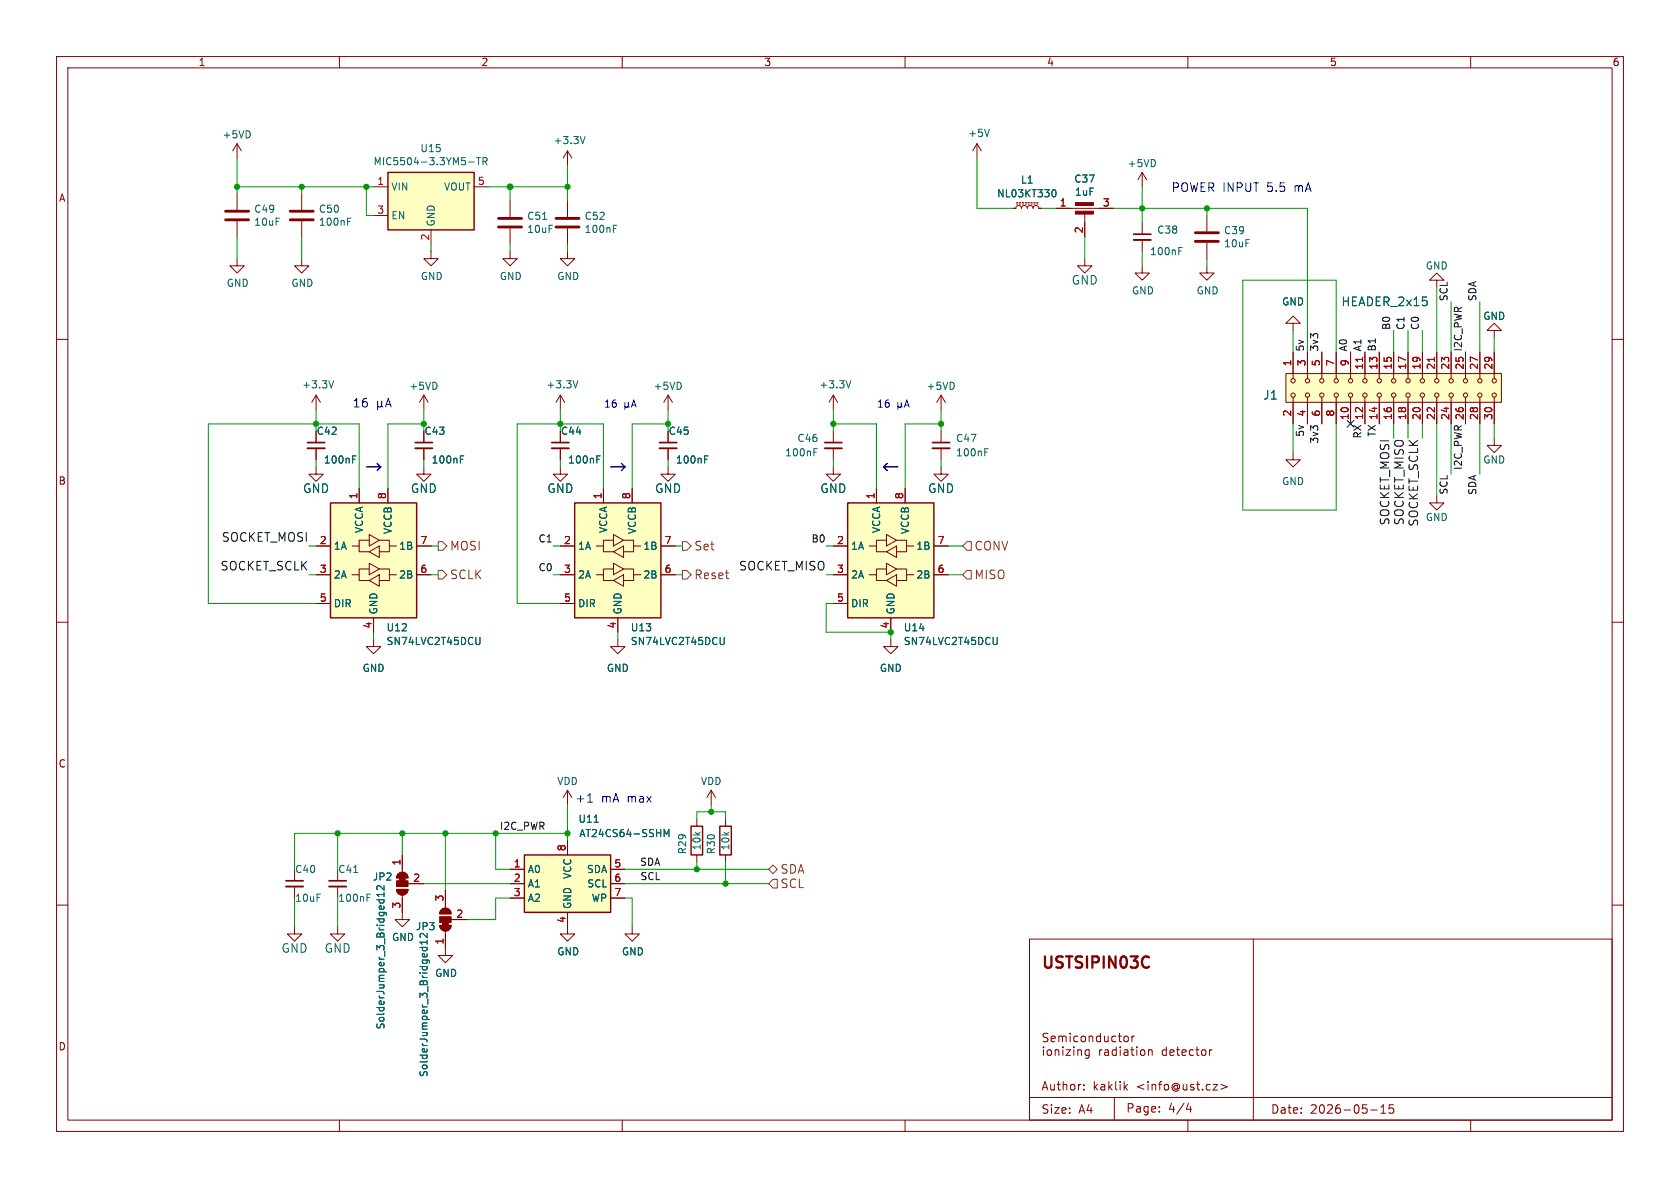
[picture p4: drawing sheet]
<svg xmlns="http://www.w3.org/2000/svg" width="297mm" height="210mm" viewBox="0 0 297 210" stroke-linecap="round" stroke-linejoin="round" font-family="sans-serif">
<g fill="none" stroke="#840000" stroke-width=".18">
<path d="M10 10h277v190h-277zM12 12h273v186h-273zM60 10v2M110 10v2M160 10v2M210 10v2M260 10v2M41.9 25.4l-.8 1.3M41.9 25.4l.8 1.3M41.9 25.4v2.5M53.3 34.3v2.8M53.3 39.1v2.8"/>
<path d="M90.2 35.6v2.8M100.3 26.7v2.5M100.3 35.6v2.8M100.3 26.7l-.7 1.2M100.3 26.7l.8 1.2M41.9 45.7v1.3h1.3l-1.3 1.3-1.3-1.3h1.3M53.3 45.7v1.3h1.3l-1.3 1.3-1.2-1.3h1.2M90.2 44.5v1.2h1.2l-1.2 1.3-1.3-1.3h1.3M90.2 40.4v2.8M100.3 44.5v1.2h1.3l-1.3 1.3-1.2-1.3h1.2M100.3 40.4v2.8M10 60h2"/>
<path d="M99.1 69.9l-.8 1.2M99.1 69.9l.7 1.2M99.1 69.9v2.5M99.1 76.2v2M99.1 79.2v2.1M118.1 69.9l-.8 1.2M118.1 69.9l.8 1.2M118.1 69.9v2.5M264.2 77.5v1.2h1.2l-1.2 1.3-1.3-1.3h1.3M285 60h2M99.1 82.6v1.2h1.2l-1.2 1.3-1.3-1.3h1.3M118.1 82.6v1.2h1.3l-1.3 1.3-1.3-1.3h1.3"/>
<path d="M147.3 82.6v1.2h1.3l-1.3 1.3-1.3-1.3h1.3M10 110h2M157.5 113v1.3h1.2l-1.2 1.3-1.3-1.3h1.3M285 110h2M125.7 139.7l-.7 1.3M125.7 139.7l.8 1.3M125.7 139.7v2.5M59.7 153.7v2M59.7 156.7v2.1M123.2 144.8v1.3M123.2 151.1v1.3M128.3 144.8v1.3"/>
<path d="M128.3 151.1v1.3M10 160h2M182 166h103v32h-103zM221.6 166v32M285 160h2M60 198v2M110 198v2M160 198v2M182 194h103M184.5 185.1v.1M184.5 185.6v1M185.3 182.7h-.6l-.2 .1v.4l.6 .3 .2 .4-.3 .3-.6-.1"/>
<path d="M185.3 185.6h.3l.3 .3v.4l-.3 .3-.3-.1-.2-.2v-.4zM185.8 183.7l.7-.2v-.3h-.5l-.2 .2 .1 .7h.6M186.5 185.6v1M186.5 185.7l.3-.1h.3l.1 1M187.2 183.3l.4-.1 .2 .2M187.2 183.2v1M187.8 183.4l.2-.2h.4l.1 1M187.8 183.4v.8M187.9 185.1v.1M187.9 185.6v1M188.5 185.6h.8l-.8 1h.8M189.2 182.7v.1"/>
<path d="M189.2 183.2v1M189.8 185.1v.1M189.8 185.6v1M190.5 185.7l.3-.1h.3l.1 1M190.5 185.6v1M190.5 183.2h-.4l-.3 .2v.5l.2 .2h.5M191.2 183.3l.2-.1 .4 .1 .1 .6-.1 .2-.4 .1-.2-.2zM191.6 192.6v.1M191.6 191.8v.1M192.5 185.6v1.2l-.2 .3-.4-.1M192.5 183.3l.3-.1h.3l.1 1M192.5 183.2v1"/>
<path d="M192.5 185.6h-.4l-.3 .3v.4l.2 .2h.5M194.4 185.6v1M194.5 183.2h-.4l-.3 .2v.5l.2 .2h.5M194.5 182.7v1.5M194.8 185.6h-.3l-.1 .3M195.3 183.2v.9l.4 .1 .2-.2M195.3 185.6h.6l.1 1M195.9 183.2v1M196 185.9l-.5 .1a.29 .29 0 0 0-.2 .3 .29 .29 0 0 0 .2 .3l.5-.1M197 194v4M197.3 183.2h-.5l-.3 .2v.5l.2 .2h.6M197.3 185.6h-.4l-.3 .3v.4l.2 .2h.5"/>
<path d="M197.3 185.1v1.5M197.7 183.2h.6M197.9 182.7v1.2l.4 .3M198 185.1v.1M198 185.6v1M198.8 185.6h.5l.1 1M198.8 183.2h.4l.3 .2v.5l-.3 .3-.4-.1-.1-.2v-.5zM198.9 192.1l.4 .6M199.3 191.7l-.6 .6M199.4 185.9l-.5 .1a.29 .29 0 0 0-.2 .3 .29 .29 0 0 0 .2 .3l.5-.1M199.9 185.6h.6M200.1 183.2v1"/>
<path d="M200.1 185.1v1.3l.4 .2M200.5 183.2h-.2l-.2 .2M201 185.1v.1M201 185.6v1M201.8 185.6h.3l.3 .3v.4l-.3 .3-.3-.1-.2-.2v-.4zM203 185.7l.3-.1h.3l.1 1M203 185.6v1M205 196.5v.1M205 195.7v.1M206.2 185.6h-.4l-.3 .3v.4l.1 .2h.6M206.2 185.1v1.5M206.8 186.1l.7-.2v-.3h-.5l-.2 .2 .1 .7h.6"/>
<path d="M208 185.6h.5M208.2 185.1v1.3l.3 .2M209 186.1l.7-.2-.1-.3h-.4l-.2 .2v.7h.6M210 198v2M210.1 195l-.4 1.1h1M210.5 195.6v1M211 185.6h-.5l-.2 .3v.4l.1 .2h.6M211.6 186.4l.4 .2M212.4 186.3l.3 .3 .3-.1 .2-.2M213.8 185.6v1M214.5 191.7h.7l-.7 1h.7M215.8 191.7l1.2 .4-1.2 .5"/>
<path d="M242.3 196.2h1.2M244.1 196.8h.9M244.1 195.7l.4-.4v1.5M246.3 195.3h-.7l-.1 .7 .3-.1h.5l.1 .3-.1 .5-.2 .1-.6-.1M260 198v2"/>
</g>
<path d="M202.7 169.1l.4 .2M203.1 170.9l-.4 .2" fill="none" stroke="#840000" stroke-width=".4"/>
<path d="M51.3 37.3h4.1M51.3 38.9h4.1M88.1 38.6h4.1M98.3 38.6h4.1M88.1 40.1h4.1M98.3 40.1h4.1" fill="none" stroke="#840000" stroke-width=".51"/>
<path d="M61.5 39.2h.4M61.5 38.6h.6M95.9 38.8h.7M103.4 24.1l-.4 1.3M108.4 39.8h.6M108.4 40.4h.5M102.2 67.3l-.5 1.3M105.5 81.2h.4M105.5 80.6h.6M62.5 154.2h.7M64.9 158.7h.4M64.9 158.1h.6" fill="none" stroke="#006464" stroke-width=".18"/>
<path d="M122.2 146.1h2v5h-2zM127.3 146.1h2v5h-2z" fill="none" stroke="#840000" stroke-width=".25"/>
<path d="M97.5 78.2h3.1M58.2 155.7h3" fill="none" stroke="#840000" stroke-width=".3"/>
<path d="M97.5 79.2h3.1M58.2 156.7h3" fill="none" stroke="#840000" stroke-width=".33"/>
<path d="M68.6 30.5h15.2v10.1h-15.2z" fill="#ffffc2"/>
<path d="M68.6 30.5h15.2v10.1h-15.2z" fill="none" stroke="#840000" stroke-width=".25"/>
<g fill="none" stroke="#840000" stroke-width=".18">
<path d="M66 33h2.6M66 38.1h2.6M83.8 33h2.6M172.7 25.4l-.7 1.3M172.7 25.4l.8 1.3M172.7 25.4v2.5M179.1 36.8h.5l.1-.3 .4-.2 .3 .2 .2 .3 .1-.3 .4-.2 .4 .2 .1 .3 .2-.3 .3-.2 .4 .2 .1 .3 .2-.3 .3-.2 .4 .2 .1 .3h.5M179.7 36.1h.3M179.7 35.8h.3M180.2 36.1h.3M180.2 35.8h.3M180.7 36.1h.3"/>
<path d="M180.7 35.8h.3M181.2 36.1h.3M181.2 35.8h.3M181.7 36.1h.3M181.7 35.8h.3M182.2 36.1h.3M182.2 35.8h.3M182.8 36.1h.2M182.8 35.8h.2M183.3 36.1h.2M183.3 35.8h.2M213.4 38.1v2.8"/>
<path d="M76.2 44.5v1.2h1.3l-1.3 1.3-1.3-1.3h1.3M76.2 40.6v2.6M213.4 47v1.3h1.2l-1.2 1.2-1.3-1.2h1.3M213.4 42.9v2.8M228.6 57.2h1.3l-1.3-1.3-1.3 1.3h1.3v1.2M166.4 82.6v1.2h1.2l-1.2 1.3-1.3-1.3h1.3M228.6 80v1.3h1.3l-1.3 1.3-1.3-1.3h1.3"/>
</g>
<path d="M82.9 28.6h.9M84.2 27.9h.8M84.6 27.9v1.2M85.4 28.5h.6l.1-.2v-.3l-.7-.1v1.2M85.7 28.5l.4 .6M174.9 22.9l-.4 1.2M186.1 33.6l.2-.1a.68 .68 0 0 1 .4 .7 .68 .68 0 0 1-.4 .6l-.2-.1" fill="none" stroke="#006464" stroke-width=".18"/>
<path d="M211.3 41.1h4.1M211.3 42.7h4.1" fill="none" stroke="#840000" stroke-width=".51"/>
<path d="M101.6 88.9h15.2v20.3h-15.2z" fill="#ffffc2"/>
<path d="M101.6 88.9h15.2v20.3h-15.2z" fill="none" stroke="#840000" stroke-width=".25"/>
<g fill="none" stroke="#840000" stroke-width=".18">
<path d="M201.9 30.5l-.7 1.3M201.9 30.5l.8 1.3M201.9 30.5v2.5M118.1 76.2v2M118.1 79.2v2.1M147.3 76.2v2M147.3 79.2v2.1M99.1 96.5h2.5M105.4 96.5h1.3v1h1.8M106.7 86.4v2.5M108.5 95.5h-1.8v1M108.5 94.5l1.7 1-1.7 1z"/>
<path d="M108.5 99.6l1.7 1-1.7 1zM108.5 97.5l1.7-1v2.1zM110.2 95.5h1.8v1h1.3M111.8 86.4v2.5M112 96.5v1h-1.8M116.8 96.5h2.6M99.1 101.6h2.5M99.1 106.7h2.5M105.4 101.6h1.3v1h1.8M108.5 100.6h-1.8v1M108.5 102.6l1.7-1v2zM109.2 109.2v2.6"/>
<path d="M110.2 100.6h1.8v1h1.3M112 101.6v1h-1.8M116.8 101.6h2.6"/>
</g>
<path d="M143.9 79.9h.4M143.9 79.3h.6M124.6 81.2h.4M124.6 80.6h.6M128 112.7v1l-.1 .2h-.3" fill="none" stroke="#006464" stroke-width=".18"/>
<path d="M116.6 78.2h3M145.8 78.2h3" fill="none" stroke="#840000" stroke-width=".3"/>
<path d="M116.6 79.2h3M145.8 79.2h3" fill="none" stroke="#840000" stroke-width=".33"/>
<path d="M149.9 88.9h15.2v20.3h-15.2z" fill="#ffffc2"/>
<path d="M149.9 88.9h15.2v20.3h-15.2z" fill="none" stroke="#840000" stroke-width=".25"/>
<g fill="none" stroke="#840000" stroke-width=".18">
<path d="M41.9 34.3v2.8M41.9 39.1v2.8M186.7 36.8h10.1M191.8 37.6v4.3M201.9 39.4v2M191.8 45.7v1.3h1.2l-1.2 1.3-1.3-1.3h1.3M201.9 47v1.3h1.3l-1.3 1.2-1.2-1.2h1.2M201.9 42.4v2.1M55.9 69.9l-.8 1.2M55.9 69.9l.7 1.2M55.9 69.9v2.5M74.9 76.2v2"/>
<path d="M74.9 79.2v2.1M147.3 69.9l-.7 1.2M147.3 69.9l.8 1.2M147.3 69.9v2.5M166.4 69.9v2.5M166.4 76.2v2M166.4 79.2v2.1M166.4 69.9l-.8 1.2M166.4 69.9l.7 1.2M55.9 82.6v1.2h1.2l-1.2 1.3-1.3-1.3h1.3M74.9 82.6v1.2h1.3l-1.3 1.3-1.2-1.3h1.2M147.3 96.5h2.6"/>
<path d="M153.7 96.5h1.2v1h1.8M154.9 86.4v2.5M156.7 95.5h-1.8v1M156.7 94.5l1.8 1-1.8 1zM156.7 99.6l1.8 1-1.8 1zM156.7 97.5l1.8-1v2.1zM158.5 95.5h1.8v1h1.2M160 86.4v2.5M160.3 96.5v1h-1.8M165.1 96.5h2.5M109.2 113v1.3h1.3l-1.3 1.3-1.3-1.3h1.3M147.3 101.6h2.6"/>
<path d="M147.3 106.7h2.6M153.7 101.6h1.2v1h1.8M156.7 100.6h-1.8v1M156.7 102.6l1.8-1v2zM157.5 109.2v2.6M158.5 100.6h1.8v1h1.2M160.3 101.6v1h-1.8M165.1 101.6h2.5M52.1 153.7v2M52.1 156.7v2.1M70.1 157.2h2a1.02 1.02 0 0 1-1 1 1.02 1.02 0 0 1-1-1zM70.4 154.5a1.02 1.02 0 0 1 1.1-.2 1.02 1.02 0 0 1 .6 .9h-2z"/>
<path d="M71.1 158.2v4.4h1.3l-1.3 1.2-1.3-1.2h1.3M71.1 151.1v3.1M72.1 156.2h2.8M78.7 157.5v3M52.1 163.8v1.3h1.2l-1.2 1.3-1.3-1.3h1.3M59.7 163.8v1.3h1.3l-1.3 1.3-1.3-1.3h1.3M77.7 163.6h2.1a1.02 1.02 0 0 1-1.1 1 1.02 1.02 0 0 1-1-1zM78 160.8a1.02 1.02 0 0 1 1.1-.2 1.02 1.02 0 0 1 .7 .9h-2.1zM78.7 164.6v4.3h1.3l-1.3 1.3-1.2-1.3h1.2M79.8 162.6h2.7"/>
</g>
<g fill="none" stroke="#006464" stroke-width=".18">
<path d="M208.4 44.4h.4M208.4 43.8h.6M59 67.3l-.4 1.3M150.4 67.3l-.4 1.3M174.1 79.9h.4M174.1 79.3h.6M81.4 81.2h.4M81.4 80.6h.6M176.3 112.7v1l-.1 .2h-.4M66.6 159h1.3M67.1 159v.5M67.8 159v.5"/>
<path d="M67.9 156.6v.7l-.9-.7-.4 .2 .1 .5M67.9 157.8v.7M67.9 158.1h-1.3l.4 .4M74.2 167.5h1.3M74.2 165.2l.2 .5M74.7 167.5v.5M75.4 167.5v.5M75.5 165v.8l-.7-.8M75.5 166.2v.7M75.5 166.6h-1.3l.4 .3"/>
</g>
<path d="M200.4 41.4h3.1M73.4 78.2h3.1M164.8 78.2h3.1M50.5 155.7h3.1" fill="none" stroke="#840000" stroke-width=".3"/>
<path d="M200.4 42.4h3.1M73.4 79.2h3.1M164.8 79.2h3.1M50.5 156.7h3.1" fill="none" stroke="#840000" stroke-width=".33"/>
<path d="M39.9 37.3h4M39.9 38.9h4" fill="none" stroke="#840000" stroke-width=".51"/>
<g fill="#840000" stroke="#840000" stroke-width=".18">
<path d="M190.1 37.3h3.2v.5h-3.2z"/>
<path d="M190.1 35.8h3.2v.5h-3.2z"/>
<path d="M78.2 163.1h1v.5h-1z"/>
<path d="M77.7 163.6h2.1a1.02 1.02 0 0 1-1.1 1 1.02 1.02 0 0 1-1-1z"/>
<path d="M77.7 162.1h2.1v1h-2.1z"/>
<path d="M78 160.8a1.02 1.02 0 0 1 1.1-.2 1.02 1.02 0 0 1 .7 .9h-2.1z"/>
<path d="M70.6 155.2h1v.5h-1z"/>
<path d="M70.4 154.5a1.02 1.02 0 0 1 1.1-.2 1.02 1.02 0 0 1 .6 .9h-2z"/>
<path d="M70.1 155.7h2v1h-2z"/>
<path d="M70.1 157.2h2a1.02 1.02 0 0 1-1 1 1.02 1.02 0 0 1-1-1z"/>
</g>
<path d="M227.3 66h38.1v5.1h-38.1z" fill="#ffffc2"/>
<g fill="none" stroke="#840000" stroke-width=".18">
<path d="M254 49.5h1.3l-1.3-1.2-1.3 1.2h1.3v1.3M264.2 58.4h1.2l-1.2-1.2-1.3 1.2h1.3v1.3M55.9 76.2v2M55.9 79.2v2.1M74.9 69.9l-.7 1.2M74.9 69.9l.8 1.2M74.9 69.9v2.5M227.3 66h38.1v5.1h-38.1zM228.6 62.2v4.7M228.6 70.2v4.7M231.1 62.2v4.7M231.1 70.2v4.7"/>
<path d="M233.7 62.2v4.7M233.7 70.2v4.7M236.2 62.2v4.7M236.2 70.2v4.7M238.8 62.2v4.7M238.8 70.2v4.7M241.3 62.2v4.7M241.3 70.2v4.7M243.8 62.2v4.7M243.8 70.2v4.7M246.4 62.2v4.7M246.4 70.2v4.7"/>
<path d="M248.9 62.2v4.7M248.9 70.2v4.7M251.5 62.2v4.7M251.5 70.2v4.7M254 62.2v4.7M254 70.2v4.7M256.5 62.2v4.7M256.5 70.2v4.7M259.1 62.2v4.7M259.1 70.2v4.7M261.6 62.2v4.7M261.6 70.2v4.7"/>
<path d="M264.2 62.2v4.7M264.2 70.2v4.7M66 113v1.3h1.3l-1.3 1.3-1.2-1.3h1.2M100.3 139.7l-.7 1.3M100.3 139.7l.8 1.3M100.3 139.7v2.5M100.3 163.8v1.3h1.3l-1.3 1.3-1.2-1.3h1.2M111.8 163.8v1.3h1.2l-1.2 1.3-1.3-1.3h1.3"/>
<circle cx="228.6" cy="67.3" r=".38"/>
<circle cx="228.6" cy="69.9" r=".38"/>
<circle cx="231.1" cy="69.9" r=".38"/>
<circle cx="231.1" cy="67.3" r=".38"/>
<circle cx="233.7" cy="67.3" r=".38"/>
<circle cx="233.7" cy="69.9" r=".38"/>
<circle cx="236.2" cy="69.9" r=".38"/>
<circle cx="236.2" cy="67.3" r=".38"/>
<circle cx="238.8" cy="69.9" r=".38"/>
<circle cx="238.8" cy="67.3" r=".38"/>
<circle cx="241.3" cy="67.3" r=".38"/>
<circle cx="241.3" cy="69.9" r=".38"/>
<circle cx="243.8" cy="67.3" r=".38"/>
<circle cx="243.8" cy="69.9" r=".38"/>
<circle cx="246.4" cy="67.3" r=".38"/>
<circle cx="246.4" cy="69.9" r=".38"/>
<circle cx="248.9" cy="67.3" r=".38"/>
<circle cx="248.9" cy="69.9" r=".38"/>
<circle cx="251.5" cy="69.9" r=".38"/>
<circle cx="251.5" cy="67.3" r=".38"/>
<circle cx="254" cy="67.3" r=".38"/>
<circle cx="254" cy="69.9" r=".38"/>
<circle cx="256.5" cy="67.3" r=".38"/>
<circle cx="256.5" cy="69.9" r=".38"/>
<circle cx="259.1" cy="67.3" r=".38"/>
<circle cx="259.1" cy="69.9" r=".38"/>
<circle cx="261.6" cy="69.9" r=".38"/>
<circle cx="261.6" cy="67.3" r=".38"/>
<circle cx="264.2" cy="67.3" r=".38"/>
<circle cx="264.2" cy="69.9" r=".38"/>
</g>
<path d="M240.9 63.2v.7M253.6 63.2v.7" fill="none" stroke="#a90000" stroke-width=".18"/>
<path d="M54.4 78.2h3" fill="none" stroke="#840000" stroke-width=".3"/>
<path d="M54.4 79.2h3" fill="none" stroke="#840000" stroke-width=".33"/>
<path d="M62.3 81.2h.5M62.3 80.6h.6" fill="none" stroke="#006464" stroke-width=".18"/>
<path d="M58.4 88.9h15.3v20.3h-15.3z" fill="#ffffc2"/>
<path d="M58.4 88.9h15.3v20.3h-15.3z" fill="none" stroke="#840000" stroke-width=".25"/>
<g fill="none" stroke="#840000" stroke-width=".18">
<path d="M55.9 96.5h2.5M62.2 96.5h1.3v1h1.8M63.5 86.4v2.5M65.3 95.5h-1.8v1M65.3 94.5l1.8 1-1.8 1zM65.3 99.6l1.8 1-1.8 1zM65.3 97.5l1.8-1v2.1zM67.1 95.5h1.7v1h1.3M68.6 86.4v2.5M68.8 96.5v1h-1.7M73.7 96.5h2.5M55.9 101.6h2.5"/>
<path d="M55.9 106.7h2.5M62.2 101.6h1.3v1h1.8M65.3 100.6h-1.8v1M65.3 102.6l1.8-1v2zM66 109.2v2.6M67.1 100.6h1.7v1h1.3M68.8 101.6v1h-1.7M73.7 101.6h2.5"/>
</g>
<path d="M84.9 112.7v1l-.2 .2h-.3" fill="none" stroke="#006464" stroke-width=".18"/>
<path d="M92.7 151.1h15.2v10.2h-15.2z" fill="#ffffc2"/>
<path d="M92.7 151.1h15.2v10.2h-15.2z" fill="none" stroke="#840000" stroke-width=".25"/>
<g fill="none" stroke="#840000" stroke-width=".18">
<path d="M179.1 36.8h.5M183.6 36.8h.5M186.7 36.8h2.5M191.8 39.4v2.5M194.3 36.8h2.5M55.9 76.2v2M55.9 79.2v2.1M74.9 76.2v2M74.9 79.2v2.1M99.1 76.2v2M99.1 79.2v2.1M118.1 76.2v2"/>
<path d="M118.1 79.2v2.1M228.6 62.2v3.8M228.6 71.1v3.8M231.1 62.2v3.8M231.1 71.1v3.8M233.7 62.2v3.8M233.7 71.1v3.8M236.2 62.2v3.8M236.2 71.1v3.8M238.8 62.2v3.8M238.8 71.1v3.8M241.3 62.2v3.8"/>
<path d="M241.3 71.1v3.8M243.8 62.2v3.8M243.8 71.1v3.8M246.4 62.2v3.8M246.4 71.1v3.8M248.9 62.2v3.8M248.9 71.1v3.8M251.5 62.2v3.8M251.5 71.1v3.8M254 62.2v3.8M254 71.1v3.8M256.5 62.2v3.8"/>
<path d="M256.5 71.1v3.8M259.1 62.2v3.8M259.1 71.1v3.8M261.6 62.2v3.8M261.6 71.1v3.8M264.2 62.2v3.8M264.2 71.1v3.8M55.9 96.5h2.5M63.5 86.4v2.5M68.6 86.4v2.5M73.7 96.5h2.5M99.1 96.5h2.5"/>
<path d="M106.7 86.4v2.5M111.8 86.4v2.5M116.8 96.5h2.6M147.3 96.5h2.6M154.9 86.4v2.5M160 86.4v2.5M165.1 96.5h2.5M254 87.6v1.3h1.3l-1.3 1.3-1.3-1.3h1.3M55.9 101.6h2.5M55.9 106.7h2.5M66 109.2v2.6M73.7 101.6h2.5"/>
<path d="M99.1 101.6h2.5M99.1 106.7h2.5M109.2 109.2v2.6M116.8 101.6h2.6M147.3 101.6h2.6M147.3 106.7h2.6M157.5 109.2v2.6M165.1 101.6h2.5M71.1 151.1v2.6M71.1 158.8v2.5M72.4 156.2h2.5M78.7 157.5v2.5"/>
<path d="M90.2 153.7h2.5M90.2 156.2h2.5M90.2 158.8h2.5M100.3 148.6v2.5M107.9 153.7h2.6M107.9 156.2h2.6M107.9 158.8h2.6M78.7 165.1v2.5M80 162.6h2.5M100.3 161.3v2.5"/>
</g>
<g fill="none" stroke="#006464" stroke-width=".18">
<path d="M186.1 33.6l.2-.1a.68 .68 0 0 1 .4 .7 .68 .68 0 0 1-.4 .6l-.2-.1M62.3 81.2h.5M62.3 80.6h.6M81.4 81.2h.4M81.4 80.6h.6M105.5 81.2h.4M105.5 80.6h.6M124.6 81.2h.4M124.6 80.6h.6M84.9 112.7v1l-.2 .2h-.3M128 112.7v1l-.1 .2h-.3M176.3 112.7v1l-.1 .2h-.4"/>
<path d="M66.6 159h1.3M67.1 159v.5M67.8 159v.5M67.9 156.6v.7l-.9-.7-.4 .2 .1 .5M67.9 157.8v.7M67.9 158.1h-1.3l.4 .4M105 145.4h.8M117.4 147.9v-1.3l.4 .9 .5-.9v1.3M74.2 167.5h1.3M74.2 165.2l.2 .5M74.7 167.5v.5M75.4 167.5v.5"/>
<path d="M75.5 165v.8l-.7-.8M75.5 166.2v.7M75.5 166.6h-1.3l.4 .3"/>
</g>
<path d="M77.5 95.8h.7l.8 .7-.8 .8h-.7zM120.6 95.8h.8l.8 .7-.8 .8h-.8zM170.9 95.8h.8v1.5h-.8l-.7-.8zM77.5 100.8h.7l.8 .8-.8 .8h-.7zM120.6 100.8h.8l.8 .8-.8 .8h-.8zM170.9 100.8h.8v1.6h-.8l-.7-.8zM135.9 153.7l.8-.8 .7 .8-.7 .7zM136.7 155.4h.7v1.6h-.7l-.8-.8z" fill="none" stroke="#725600" stroke-width=".18"/>
<path d="M64.8 82.6h2.5M66.7 81.9l.6 .7M67.3 82.6l-.6 .6M107.9 82.6h2.6M109.9 81.9l.6 .7M110.5 82.6l-.6 .6M156.2 82.6h2.5M156.2 82.6l.6 .6M156.8 81.9l-.6 .7" fill="none" stroke="#0000c2" stroke-width=".25"/>
<g fill="none" stroke="#009600" stroke-width=".18">
<path d="M41.9 33h24.1M41.9 27.9v6.4M53.3 33v1.3M64.8 33v5.1h1.2M86.4 33h13.9M90.2 33v2.6M100.3 29.2v6.4M172.7 27.9v8.9h6.4M184.1 36.8h2.6M196.8 36.8h34.3v25.4M201.9 33v6.4M213.4 36.8v1.3"/>
<path d="M41.9 41.9v3.8M53.3 41.9v3.8M76.2 43.2v1.3M90.2 43.2v1.3M100.3 43.2v1.3M191.8 41.9v3.8M201.9 44.5v2.5M213.4 45.7v1.3M228.6 58.4v3.8M246.4 58.4v3.8M248.9 58.4v3.8M251.5 58.4v3.8"/>
<path d="M254 50.8v11.4M256.5 53.3v8.9M261.6 53.3v8.9M264.2 59.7v2.5M55.9 72.4v3.8M74.9 74.9h-6.3v11.5M74.9 72.4v3.8M99.1 72.4v3.8M118.1 74.9h-6.3v11.5M118.1 72.4v3.8M147.3 72.4v3.8M147.3 74.9h7.6v11.5"/>
<path d="M166.4 74.9h-6.4v11.5M166.4 72.4v3.8M228.6 74.9v5.1M236.2 62.2v-12.7h-16.5v40.7h16.5v-15.3M246.4 74.9v2.6M248.9 74.9v2.6M251.5 74.9v2.6M254 74.9v12.7M256.5 74.9v8.9M261.6 74.9v8.9M264.2 74.9v2.6M54.6 96.5h1.3"/>
<path d="M55.9 81.3v1.3M63.5 86.4v-11.5h-26.7v31.8h19.1M74.9 81.3v1.3M76.2 96.5h1.3M97.8 96.5h1.3M99.1 81.3v1.3M106.7 86.4v-11.5h-15.3v31.8h7.7M118.1 81.3v1.3M119.4 96.5h1.2M146 96.5h1.3M147.3 81.3v1.3M166.4 81.3v1.3"/>
<path d="M167.6 96.5h2.6M54.6 101.6h1.3M66 111.8v1.2M76.2 101.6h1.3M97.8 101.6h1.3M109.2 111.8v1.2M119.4 101.6h1.2M146 101.6h1.3M147.3 106.7h-1.3v5.1h11.5v1.2M167.6 101.6h2.6M52.1 158.8v5M59.7 147.3v6.4"/>
<path d="M59.7 158.8v5M71.1 147.3v3.8M74.9 156.2h15.3M78.7 147.3v10.2M87.6 147.3v6.4h2.6M90.2 158.8h-2.6v3.8h-5.1M100.3 147.3h-48.2v6.4M100.3 142.2v6.4M110.5 156.2h25.4M110.5 153.7h25.4M110.5 158.8h1.3v5M123.2 144.8v-1.3h5.1v1.3"/>
<path d="M123.2 152.4v1.3M125.7 142.2v1.3M128.3 152.4v3.8"/>
</g>
<path d="M238.2 74.3l1.2 1.2M239.4 74.3l-1.2 1.2" fill="none" stroke="#000084" stroke-width=".18"/>
<g fill="none" stroke="#0000c2" stroke-width=".18">
<path d="M66.8 70.9v1.6M66.8 71.7l.2 .2h.3l.2-.2M67.5 71.7l.2 .2M67.5 70.9v.8M68.1 71.9l.5-1.5 .6 1.5M68.3 71.5h.7M110.5 71.8l.2 .2h.2l.2-.2M110.5 71.1v1.3M111.1 71.8l.2 .2M111.1 71.1v.7M111.6 72l.4-1.3 .5 1.3M111.7 71.6h.6"/>
<path d="M158.7 71.1v1.3M158.7 71.8l.2 .2h.3l.1-.2M159.3 71.8l.2 .2M159.3 71.1v.7M159.9 72l.4-1.3 .4 1.3M160 71.6h.6M103.9 141.8h.8"/>
</g>
<path d="M240.9 63.2v.7M253.6 63.2v.7" fill="none" stroke="#a90000" stroke-width=".18"/>
<g fill="#009600" stroke="#009600" stroke-width=".18">
<circle cx="100.3" cy="147.3" r=".46"/>
<circle cx="123.2" cy="153.7" r=".46"/>
<circle cx="71.1" cy="147.3" r=".46"/>
<circle cx="59.7" cy="147.3" r=".46"/>
<circle cx="55.9" cy="74.9" r=".46"/>
<circle cx="64.8" cy="33" r=".46"/>
<circle cx="53.3" cy="33" r=".46"/>
<circle cx="90.2" cy="33" r=".51"/>
<circle cx="41.9" cy="33" r=".46"/>
<circle cx="74.9" cy="74.9" r=".46"/>
<circle cx="99.1" cy="74.9" r=".46"/>
<circle cx="118.1" cy="74.9" r=".46"/>
<circle cx="78.7" cy="147.3" r=".46"/>
<circle cx="87.6" cy="147.3" r=".46"/>
<circle cx="100.3" cy="33" r=".46"/>
<circle cx="147.3" cy="74.9" r=".46"/>
<circle cx="166.4" cy="74.9" r=".46"/>
<circle cx="213.4" cy="36.8" r=".46"/>
<circle cx="201.9" cy="36.8" r=".46"/>
<circle cx="125.7" cy="143.5" r=".46"/>
<circle cx="157.5" cy="111.8" r=".46"/>
<circle cx="128.3" cy="156.2" r=".46"/>
</g>
<text font-size="2.8" fill="#840000" x="184" y="171.8">USTSIPIN03C</text>
<g font-size="2.1" fill="#0000c2">
<text x="207" y="34">POWER INPUT</text>
<text x="224" y="34">5.5</text>
<text x="228.9" y="34">mA</text>
<text x="62.2" y="72.1">16</text>
<text x="101.6" y="142">+1</text>
<text x="106.3" y="142">mA max</text>
</g>
<g font-size="2.1" fill="#006464">
<text x="189.4" y="50.5">GND</text>
<text x="237.1" y="54.3">HEADER_2x15</text>
<text x="223.2" y="70.8">J1</text>
<text x="53.5" y="87.4">GND</text>
<text x="72.5" y="87.4">GND</text>
<text x="96.7" y="87.4">GND</text>
<text x="115.7" y="87.4">GND</text>
<text x="144.9" y="87.4">GND</text>
<text x="164" y="87.4">GND</text>
<text x="49.7" y="168.6">GND</text>
<text x="57.3" y="168.6">GND</text>
</g>
<g font-size="2.1" fill="#0f0f0f">
<text x="39.1" y="95.9">SOCKET_MOSI</text>
<text x="245.7" y="92.9" transform="rotate(-90 245.7 92.9)">SOCKET_MOSI</text>
<text x="248.3" y="92.9" transform="rotate(-90 248.3 92.9)">SOCKET_MISO</text>
<text x="250.8" y="93.2" transform="rotate(-90 250.8 93.2)">SOCKET_SCLK</text>
<text x="38.9" y="101">SOCKET_SCLK</text>
<text x="130.6" y="101">SOCKET_MISO</text>
</g>
<g font-size="2.1" fill="#725600">
<text x="79.5" y="97.5">MOSI</text>
<text x="122.6" y="97.5">Set</text>
<text x="172.2" y="97.5">CONV</text>
<text x="79.5" y="102.6">SCLK</text>
<text x="122.6" y="102.6">Reset</text>
<text x="172.2" y="102.6">MISO</text>
<text x="137.9" y="154.7">SDA</text>
<text x="137.9" y="157.2">SCL</text>
</g>
<g font-size="2.1" fill="#840000">
<text x="212" y="185.7">radiation</text>
<text x="184" y="193">Author:</text>
<text x="184" y="197.1">Size:</text>
<text x="190.7" y="197.1">A4</text>
<text x="193.2" y="193">kaklik</text>
<text x="199" y="196.9">Page:</text>
<text x="201" y="193">&lt;info@ust.cz&gt;</text>
<text x="206.5" y="196.9">4/4</text>
<text x="224.6" y="197.1">Date:</text>
<text x="231.6" y="197.1">2026-05-15</text>
</g>
<g font-size="1.8" fill="#840000">
<text x="35" y="11.9">1</text>
<text x="85" y="11.9">2</text>
<text x="135" y="11.9">3</text>
<text x="185" y="11.9">4</text>
<text x="235" y="11.9">5</text>
<text x="285" y="11.9">6</text>
<text x="10.3" y="35.9">A</text>
<text x="10.3" y="85.9">B</text>
<text x="10.3" y="135.9">C</text>
<text x="10.3" y="185.9">D</text>
</g>
<g font-size="1.8" fill="#006464">
<text x="39.2" y="24.7">+5VD</text>
<text x="65.9" y="29.4">MIC5504-3.3YM5-TR</text>
<text x="74.2" y="27.1">U15</text>
<text x="97.8" y="25.7">+3.3V</text>
<text x="171.1" y="24.4">+5V</text>
<text x="199.3" y="29.8">+5VD</text>
<text x="69.1" y="33.9">VIN</text>
<text x="78.4" y="33.9">VOUT</text>
<text x="176.2" y="35.1">NL03KT330</text>
<text x="180.4" y="32.7">L1</text>
<text x="189.8" y="32.5">C37</text>
<text x="189.9" y="34.8">1uF</text>
<text x="44.8" y="40.1">10uF</text>
<text x="44.8" y="37.8">C49</text>
<text x="56.3" y="40.1">100nF</text>
<text x="56.3" y="37.8">C50</text>
<text x="69.1" y="39">EN</text>
<text x="77.1" y="40.1" transform="rotate(-90 77.1 40.1)">GND</text>
<text x="93.1" y="39.1">C51</text>
<text x="93.1" y="41.4">10uF</text>
<text x="103.3" y="41.4">100nF</text>
<text x="103.3" y="39.1">C52</text>
<text x="204.5" y="41.5">C38</text>
<text x="216.3" y="41.6">C39</text>
<text x="203.2" y="45.3">100nF</text>
<text x="216.3" y="43.9">10uF</text>
<text x="252" y="47.9">GND</text>
<text x="40" y="50.9">GND</text>
<text x="51.4" y="50.9">GND</text>
<text x="74.3" y="49.7">GND</text>
<text x="88.3" y="49.7">GND</text>
<text x="98.4" y="49.7">GND</text>
<text x="200" y="52.2">GND</text>
<text x="211.5" y="52.2">GND</text>
<text x="226.6" y="54.2">GND</text>
<text x="262.1" y="56.7">GND</text>
<text x="53.3" y="68.9">+3.3V</text>
<text x="72.3" y="69.1">+5VD</text>
<text x="96.5" y="68.9">+3.3V</text>
<text x="115.4" y="69.1">+5VD</text>
<text x="144.8" y="68.9">+3.3V</text>
<text x="163.7" y="69.1">+5VD</text>
<text x="55.9" y="77.1">C42</text>
<text x="74.9" y="77.1">C43</text>
<text x="99.1" y="77.1">C44</text>
<text x="118.1" y="77.1">C45</text>
<text x="57.2" y="82.1">100nF</text>
<text x="76.2" y="82.1">100nF</text>
<text x="100.3" y="82.1">100nF</text>
<text x="119.4" y="82.1">100nF</text>
<text x="138.7" y="80.9">100nF</text>
<text x="140.9" y="78.3">C46</text>
<text x="168.9" y="80.9">100nF</text>
<text x="168.9" y="78.3">C47</text>
<text x="262.1" y="82.1">GND</text>
<text x="226.6" y="86">GND</text>
<text x="64.4" y="94.3" transform="rotate(-90 64.4 94.3)">VCCA</text>
<text x="69.4" y="94.5" transform="rotate(-90 69.4 94.5)">VCCB</text>
<text x="107.5" y="94.3" transform="rotate(-90 107.5 94.3)">VCCA</text>
<text x="112.6" y="94.5" transform="rotate(-90 112.6 94.5)">VCCB</text>
<text x="155.8" y="94.3" transform="rotate(-90 155.8 94.3)">VCCA</text>
<text x="160.9" y="94.5" transform="rotate(-90 160.9 94.5)">VCCB</text>
<text x="252" y="92.3">GND</text>
<text x="58.9" y="97.4">1A</text>
<text x="70.5" y="97.4">1B</text>
<text x="102.1" y="97.4">1A</text>
<text x="113.6" y="97.4">1B</text>
<text x="150.4" y="97.4">1A</text>
<text x="161.9" y="97.4">1B</text>
<text x="58.9" y="102.5">2A</text>
<text x="58.9" y="107.5">DIR</text>
<text x="70.5" y="102.5">2B</text>
<text x="102.1" y="102.5">2A</text>
<text x="102.1" y="107.5">DIR</text>
<text x="113.6" y="102.5">2B</text>
<text x="150.4" y="102.5">2A</text>
<text x="150.4" y="107.5">DIR</text>
<text x="161.9" y="102.5">2B</text>
<text x="66.9" y="108.7" transform="rotate(-90 66.9 108.7)">GND</text>
<text x="68.2" y="111.8">U12</text>
<text x="110.1" y="108.7" transform="rotate(-90 110.1 108.7)">GND</text>
<text x="111.4" y="111.8">U13</text>
<text x="158.3" y="108.7" transform="rotate(-90 158.3 108.7)">GND</text>
<text x="159.7" y="111.8">U14</text>
<text x="64" y="119">GND</text>
<text x="68.2" y="114.2">SN74LVC2T45DCU</text>
<text x="107.2" y="119">GND</text>
<text x="111.4" y="114.2">SN74LVC2T45DCU</text>
<text x="155.4" y="119">GND</text>
<text x="159.7" y="114.2">SN74LVC2T45DCU</text>
<text x="98.4" y="139">VDD</text>
<text x="123.8" y="139">VDD</text>
<text x="102.2" y="145.6">U11</text>
<text x="102.3" y="148.2">AT24CS64-SSHM</text>
<text x="52.1" y="154.5">C40</text>
<text x="59.7" y="154.5">C41</text>
<text x="65.8" y="155.9">JP2</text>
<text x="93.2" y="154.5">A0</text>
<text x="101.2" y="155.5" transform="rotate(-90 101.2 155.5)">VCC</text>
<text x="103.7" y="154.5">SDA</text>
<text x="121.5" y="151.1" transform="rotate(-90 121.5 151.1)">R29</text>
<text x="124.1" y="150.4" transform="rotate(-90 124.1 150.4)">10k</text>
<text x="126.6" y="151.1" transform="rotate(-90 126.6 151.1)">R30</text>
<text x="129.1" y="150.4" transform="rotate(-90 129.1 150.4)">10k</text>
<text x="52.1" y="159.6">10uF</text>
<text x="59.7" y="159.6">100nF</text>
<text x="93.2" y="157.1">A1</text>
<text x="93.2" y="159.6">A2</text>
<text x="101.2" y="160.8" transform="rotate(-90 101.2 160.8)">GND</text>
<text x="103.7" y="157.1">SCL</text>
<text x="104.5" y="159.6">WP</text>
<text x="69.2" y="166.5">GND</text>
<text x="73.4" y="164.6">JP3</text>
<text x="76.8" y="172.9">GND</text>
<text x="98.4" y="169.1">GND</text>
<text x="109.9" y="169.1">GND</text>
<text x="68.2" y="182.1" transform="rotate(-90 68.2 182.1)">SolderJumper_3_Bridged12</text>
<text x="75.8" y="190.5" transform="rotate(-90 75.8 190.5)">SolderJumper_3_Bridged12</text>
</g>
<g font-size="1.8" fill="#a90000">
<text x="66.6" y="32.8">1</text>
<text x="84.4" y="32.8">5</text>
<text x="66.6" y="37.8">3</text>
<text x="187.3" y="36.6">1</text>
<text x="191.5" y="41.3" transform="rotate(-90 191.5 41.3)">2</text>
<text x="194.9" y="36.6">3</text>
<text x="75.9" y="42.6" transform="rotate(-90 75.9 42.6)">2</text>
<text x="228.3" y="64.8" transform="rotate(-90 228.3 64.8)">1</text>
<text x="230.9" y="64.8" transform="rotate(-90 230.9 64.8)">3</text>
<text x="233.4" y="64.8" transform="rotate(-90 233.4 64.8)">5</text>
<text x="236" y="64.8" transform="rotate(-90 236 64.8)">7</text>
<text x="238.5" y="64.8" transform="rotate(-90 238.5 64.8)">9</text>
<text x="241" y="65.4" transform="rotate(-90 241 65.4)">11</text>
<text x="243.6" y="65.4" transform="rotate(-90 243.6 65.4)">13</text>
<text x="246.1" y="65.4" transform="rotate(-90 246.1 65.4)">15</text>
<text x="248.7" y="65.4" transform="rotate(-90 248.7 65.4)">17</text>
<text x="251.2" y="65.4" transform="rotate(-90 251.2 65.4)">19</text>
<text x="253.7" y="65.4" transform="rotate(-90 253.7 65.4)">21</text>
<text x="256.3" y="65.4" transform="rotate(-90 256.3 65.4)">23</text>
<text x="258.8" y="65.4" transform="rotate(-90 258.8 65.4)">25</text>
<text x="261.4" y="65.4" transform="rotate(-90 261.4 65.4)">27</text>
<text x="263.9" y="65.4" transform="rotate(-90 263.9 65.4)">29</text>
<text x="228.3" y="73.7" transform="rotate(-90 228.3 73.7)">2</text>
<text x="230.9" y="73.7" transform="rotate(-90 230.9 73.7)">4</text>
<text x="233.4" y="73.7" transform="rotate(-90 233.4 73.7)">6</text>
<text x="236" y="73.7" transform="rotate(-90 236 73.7)">8</text>
<text x="238.5" y="74.3" transform="rotate(-90 238.5 74.3)">10</text>
<text x="241" y="74.3" transform="rotate(-90 241 74.3)">12</text>
<text x="243.6" y="74.3" transform="rotate(-90 243.6 74.3)">14</text>
<text x="246.1" y="74.3" transform="rotate(-90 246.1 74.3)">16</text>
<text x="248.7" y="74.3" transform="rotate(-90 248.7 74.3)">18</text>
<text x="251.2" y="74.3" transform="rotate(-90 251.2 74.3)">20</text>
<text x="253.7" y="74.3" transform="rotate(-90 253.7 74.3)">22</text>
<text x="256.3" y="74.3" transform="rotate(-90 256.3 74.3)">24</text>
<text x="258.8" y="74.3" transform="rotate(-90 258.8 74.3)">26</text>
<text x="261.4" y="74.3" transform="rotate(-90 261.4 74.3)">28</text>
<text x="263.9" y="74.3" transform="rotate(-90 263.9 74.3)">30</text>
<text x="63.2" y="88.3" transform="rotate(-90 63.2 88.3)">1</text>
<text x="68.3" y="88.3" transform="rotate(-90 68.3 88.3)">8</text>
<text x="106.4" y="88.3" transform="rotate(-90 106.4 88.3)">1</text>
<text x="111.5" y="88.3" transform="rotate(-90 111.5 88.3)">8</text>
<text x="154.7" y="88.3" transform="rotate(-90 154.7 88.3)">1</text>
<text x="159.8" y="88.3" transform="rotate(-90 159.8 88.3)">8</text>
<text x="56.4" y="96.3">2</text>
<text x="56.4" y="101.3">3</text>
<text x="74.2" y="96.3">7</text>
<text x="74.2" y="101.3">6</text>
<text x="99.6" y="96.3">2</text>
<text x="99.6" y="101.3">3</text>
<text x="117.4" y="96.3">7</text>
<text x="117.4" y="101.3">6</text>
<text x="147.9" y="96.3">2</text>
<text x="147.9" y="101.3">3</text>
<text x="165.7" y="96.3">7</text>
<text x="165.7" y="101.3">6</text>
<text x="56.4" y="106.4">5</text>
<text x="99.6" y="106.4">5</text>
<text x="147.9" y="106.4">5</text>
<text x="65.8" y="111.2" transform="rotate(-90 65.8 111.2)">4</text>
<text x="109" y="111.2" transform="rotate(-90 109 111.2)">4</text>
<text x="157.2" y="111.2" transform="rotate(-90 157.2 111.2)">4</text>
<text x="70.9" y="153.1" transform="rotate(-90 70.9 153.1)">1</text>
<text x="73" y="156">2</text>
<text x="90.7" y="153.4">1</text>
<text x="90.7" y="156">2</text>
<text x="100.1" y="150.6" transform="rotate(-90 100.1 150.6)">8</text>
<text x="108.5" y="153.4">5</text>
<text x="108.5" y="156">6</text>
<text x="70.9" y="160.7" transform="rotate(-90 70.9 160.7)">3</text>
<text x="78.5" y="159.5" transform="rotate(-90 78.5 159.5)">3</text>
<text x="90.7" y="158.5">3</text>
<text x="108.5" y="158.5">7</text>
<text x="78.5" y="167.1" transform="rotate(-90 78.5 167.1)">1</text>
<text x="80.6" y="162.3">2</text>
<text x="100.1" y="163.3" transform="rotate(-90 100.1 163.3)">4</text>
</g>
<g font-size="1.8" fill="#0f0f0f">
<text x="256" y="53.3" transform="rotate(-90 256 53.3)">SCL</text>
<text x="261.1" y="53.3" transform="rotate(-90 261.1 53.3)">SDA</text>
<text x="245.8" y="58.4" transform="rotate(-90 245.8 58.4)">B0</text>
<text x="248.4" y="58.4" transform="rotate(-90 248.4 58.4)">C1</text>
<text x="250.9" y="58.4" transform="rotate(-90 250.9 58.4)">C0</text>
<text x="230.6" y="62.2" transform="rotate(-90 230.6 62.2)">5v</text>
<text x="233.1" y="62.2" transform="rotate(-90 233.1 62.2)">3v3</text>
<text x="238.2" y="62.2" transform="rotate(-90 238.2 62.2)">A0</text>
<text x="240.8" y="62.2" transform="rotate(-90 240.8 62.2)">A1</text>
<text x="243.3" y="62.2" transform="rotate(-90 243.3 62.2)">B1</text>
<text x="258.5" y="62.2" transform="rotate(-90 258.5 62.2)">I2C_PWR</text>
<text x="230.6" y="77.3" transform="rotate(-90 230.6 77.3)">5v</text>
<text x="240.8" y="77.6" transform="rotate(-90 240.8 77.6)">RX 12</text>
<text x="243.3" y="77.3" transform="rotate(-90 243.3 77.3)">TX 14</text>
<text x="233.1" y="78.5" transform="rotate(-90 233.1 78.5)">3v3</text>
<text x="258.5" y="83.2" transform="rotate(-90 258.5 83.2)">I2C_PWR 26</text>
<text x="256" y="87.5" transform="rotate(-90 256 87.5)">SCL</text>
<text x="261.1" y="87.6" transform="rotate(-90 261.1 87.6)">SDA</text>
<text x="95.1" y="96">C1</text>
<text x="143.4" y="96">B0</text>
<text x="95.1" y="101.1">C0</text>
<text x="88.3" y="146.8">I2C_PWR</text>
<text x="113.1" y="153.1">SDA</text>
<text x="113.1" y="155.7">SCL</text>
</g>
<g font-size="1.8" fill="#0000c2">
<text x="106.7" y="72.1">16</text>
<text x="154.9" y="72.1">16</text>
</g>
</svg>
